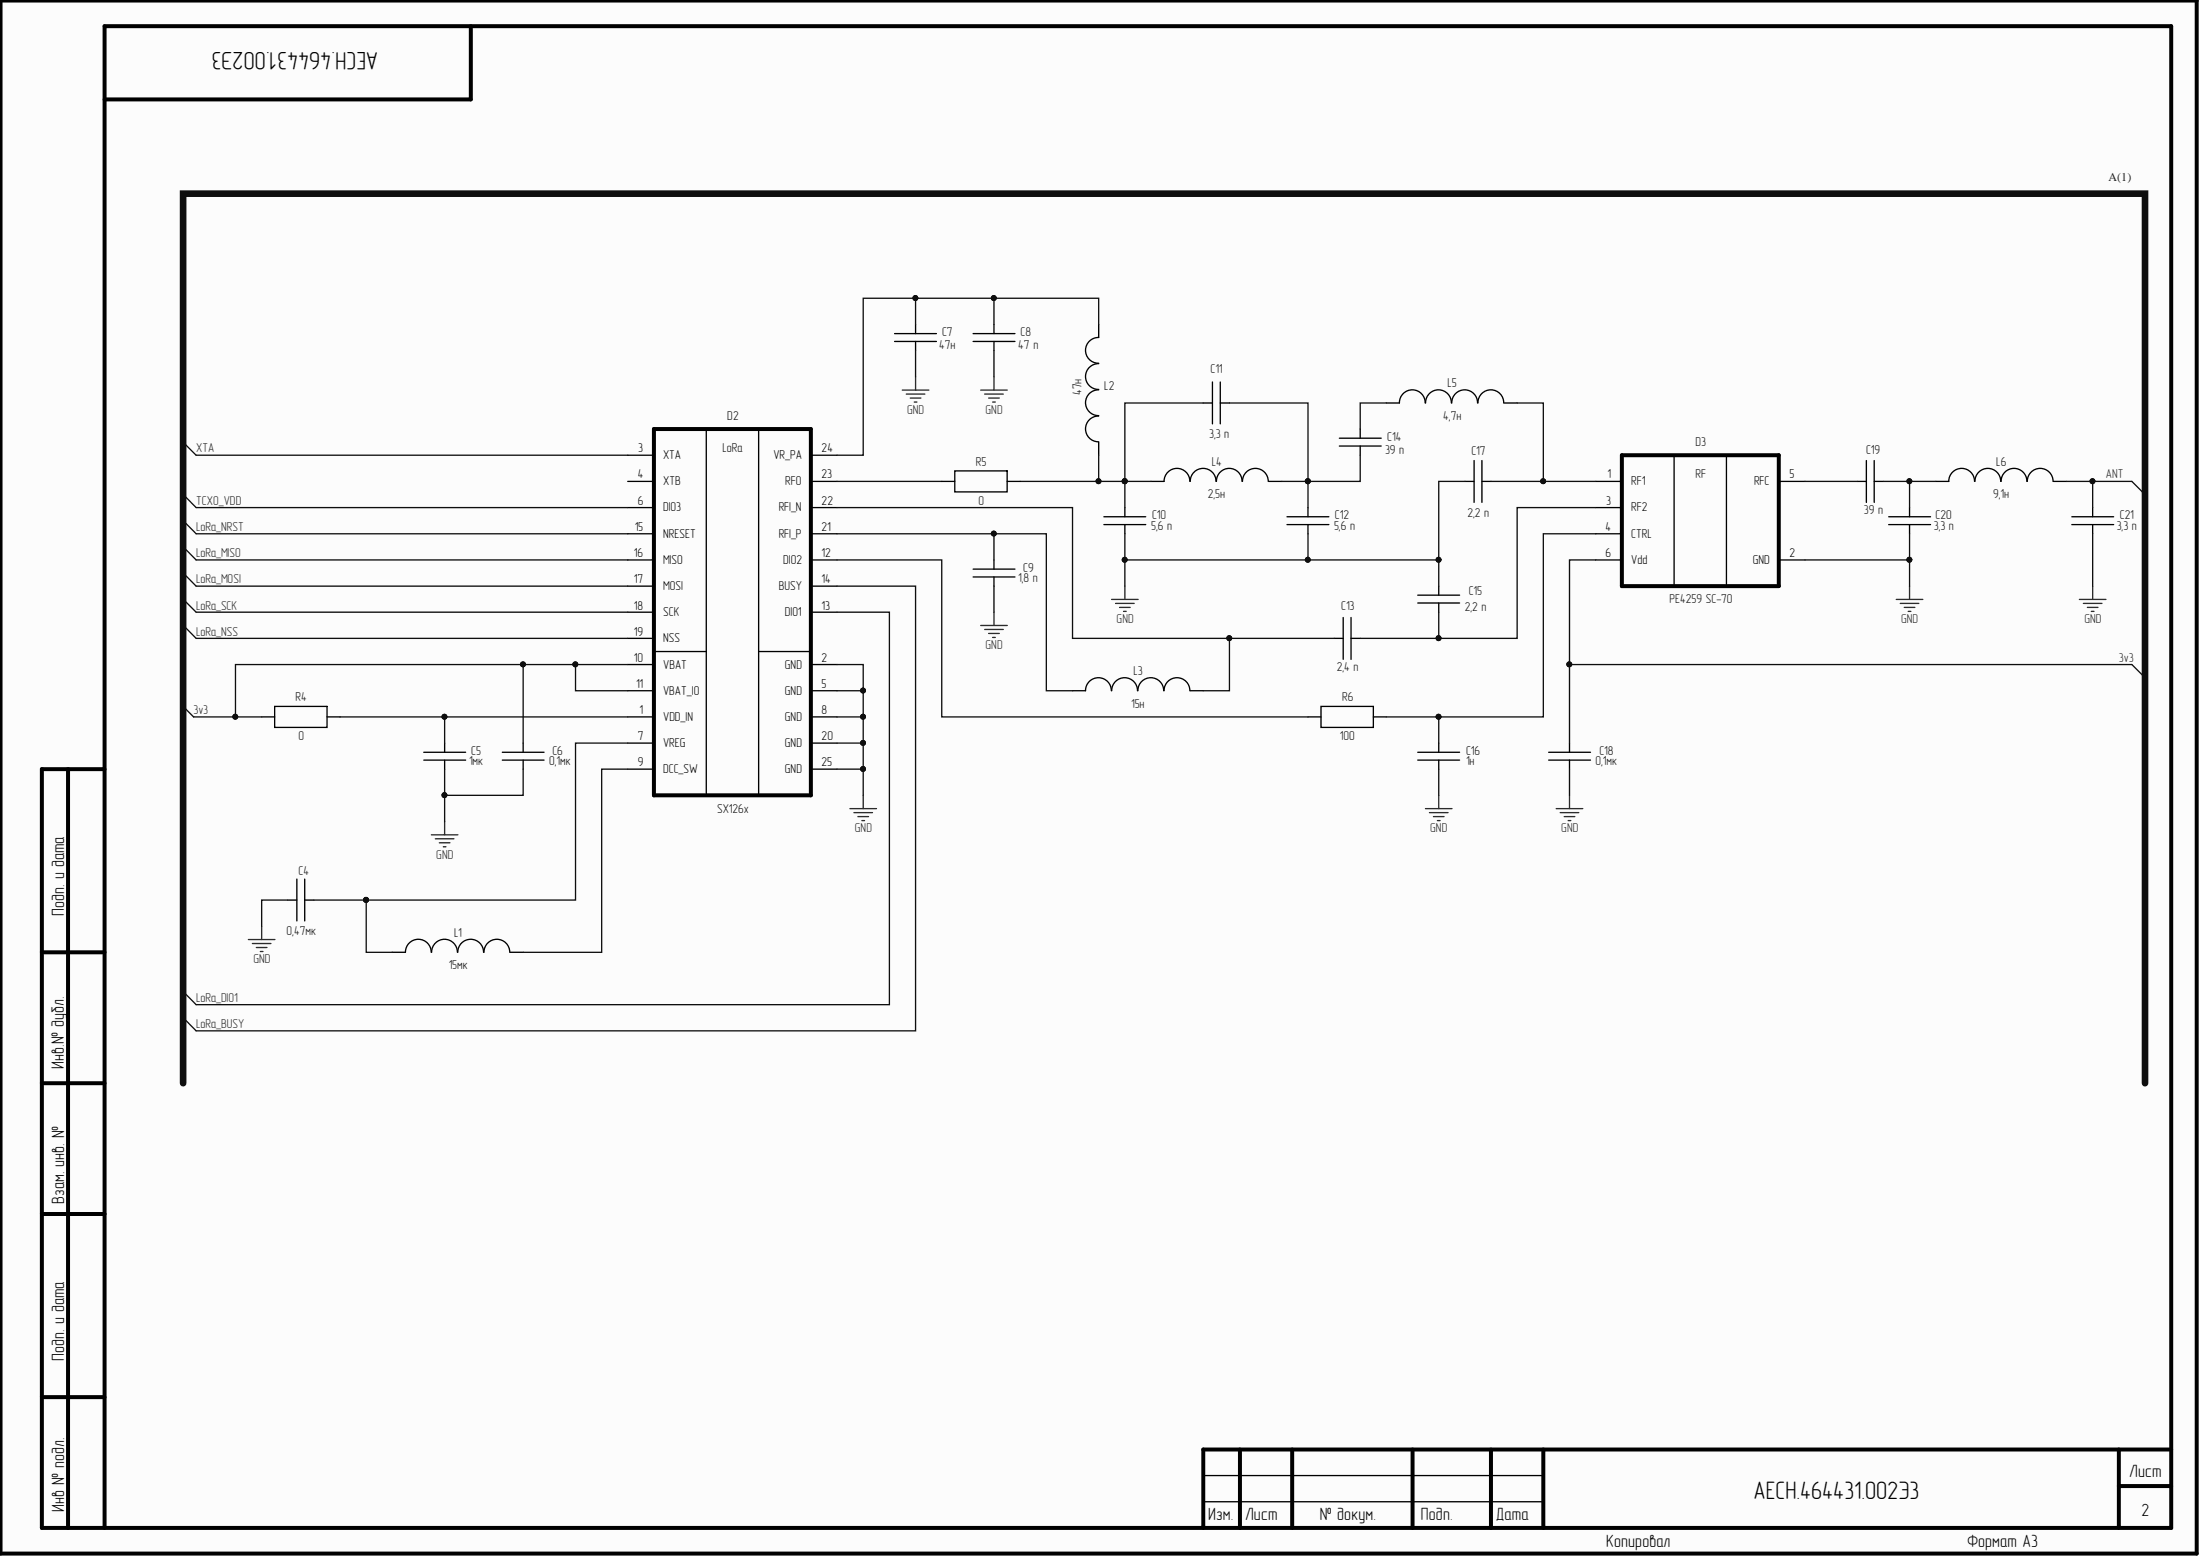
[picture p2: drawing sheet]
<svg xmlns="http://www.w3.org/2000/svg" width="420mm" height="297mm" viewBox="0 0 420 297" stroke-linecap="round" stroke-linejoin="round" font-family="sans-serif">
<path d="M0 0h419.2v296.4h-419.2z" fill="#fcfcfc"/>
<g fill="none" stroke="#000" stroke-width=".76">
<path d="M.1 .1h419.1v296.3h-419.1zM89.8 5v14h-69.8M124.8 81.9h29.9v69.8h-29.9zM309.5 86.8h29.9v25h-29.9zM13 146.7v144.8M20 146.7h-12v144.8h406.3v-286.5h-394.3v286.5M8 181.7h12M8 206.7h12M8 231.6h12M8 266.5h12M236.6 276.5v15M246.6 276.5v15"/>
<path d="M269.5 276.5v15M284.5 276.5v15M294.5 276.5v15M404.3 276.5v15M414.3 276.5h-184.7v15M404.3 283.5h10"/>
</g>
<g fill="none" stroke="#000" stroke-width=".25">
<path d="M170.7 65.1h8M170.7 63.6h8M174.7 61.9v1.7M174.7 65.1v1.8M185.7 65.1h8M185.7 63.6h8M189.7 61.9v1.7M189.7 65.1v1.8M209.7 79.4a2.46 2.46 0 0 0-2.6 2.4 2.46 2.46 0 0 0 2.6 2.5M209.7 61.9v2.5a2.46 2.46 0 0 0-2.6 2.4 2.46 2.46 0 0 0 2.6 2.5M209.7 74.4a2.46 2.46 0 0 0-2.6 2.4 2.46 2.46 0 0 0 2.6 2.5M209.7 69.4a2.46 2.46 0 0 0-2.6 2.4 2.46 2.46 0 0 0 2.6 2.5"/>
<path d="M229.6 76.9h1.8M231.4 72.9v8M232.9 76.9h1.7M232.9 72.9v8M272 76.9a2.46 2.46 0 0 0-2.5-2.5 2.46 2.46 0 0 0-2.5 2.5h-2.4M277 76.9a2.46 2.46 0 0 0-2.5-2.5 2.46 2.46 0 0 0-2.5 2.5M281.9 76.9a2.46 2.46 0 0 0-2.4-2.5 2.46 2.46 0 0 0-2.5 2.5M286.9 76.9a2.46 2.46 0 0 0-2.4-2.5 2.46 2.46 0 0 0-2.5 2.5M287 76.9h2.5M119.8 91.8h5M119.8 96.8h5M119.8 86.8h5"/>
<path d="M134.8 81.9v69.8M144.8 81.9v69.8M154.7 91.8h5M154.7 96.8h5M154.7 86.8h5M179.7 91.8h2.5M182.2 89.8h10v4h-10zM192.2 91.8h2.5M209.7 84.4v2.4M210.6 98.6h8M214.6 96.8v1.8M227 91.8a2.46 2.46 0 0 0-2.4-2.4 2.46 2.46 0 0 0-2.5 2.4h-2.5"/>
<path d="M232 91.8a2.46 2.46 0 0 0-2.4-2.4 2.46 2.46 0 0 0-2.5 2.4M237 91.8a2.45 2.45 0 0 0-2.4-2.4 2.45 2.45 0 0 0-2.5 2.4M242 91.8a2.46 2.46 0 0 0-2.5-2.4 2.46 2.46 0 0 0-2.4 2.4M242.1 91.8h2.5M245.6 98.6h8M249.6 96.8v1.8M255.6 83.6h8M255.6 85.1h8M259.6 81.9v1.7M259.6 85.1v1.7M279.5 91.8h1.8M281.3 87.9v7.9"/>
<path d="M282.8 91.8h1.7M282.8 87.9v7.9M304.5 91.8h5M304.5 96.8h5M319.4 86.8v25M329.4 86.8v25M339.4 91.8h5M354.4 91.8h1.7M356.1 87.9v7.9M357.6 91.8h1.8M357.6 87.9v7.9M360.4 98.6h8"/>
<path d="M364.4 96.8v1.8M376.8 91.8a2.46 2.46 0 0 0-2.5-2.4 2.46 2.46 0 0 0-2.4 2.4h-2.5M381.8 91.8a2.46 2.46 0 0 0-2.5-2.4 2.46 2.46 0 0 0-2.4 2.4M386.8 91.8a2.46 2.46 0 0 0-2.5-2.4 2.46 2.46 0 0 0-2.4 2.4M391.8 91.8a2.46 2.46 0 0 0-2.5-2.4 2.46 2.46 0 0 0-2.5 2.4M391.8 91.8h2.5M395.3 98.6h8M399.3 96.8v1.8M119.8 106.8h5M119.8 101.8h5M119.8 111.8h5M119.8 116.8h5"/>
<path d="M154.7 106.8h5M154.7 101.8h5M154.7 111.8h5M154.7 116.8h5M185.7 110.1h8M185.7 108.6h8M189.7 106.8v1.8M189.7 110.1v1.7M210.6 100.1h8M214.6 100.1v1.7M245.6 100.1h8M249.6 100.1v1.7"/>
<path d="M256.3 117.8v8M257.8 117.8v8M270.5 115h8M270.5 113.5h8M274.5 111.8v1.7M274.5 115v1.8M304.5 106.8h5M304.5 101.8h5M339.4 106.8h5M360.4 100.1h8M364.4 100.1v1.7M395.3 100.1h8"/>
<path d="M399.3 100.1v1.7M49.9 136.8h2.5M52.4 134.8h10v4h-10zM62.4 136.8h2.5M119.8 136.8h5M119.8 126.8h5M119.8 131.8h5M119.8 121.8h5M124.8 124.3h10M144.8 124.3h9.9M154.7 136.8h5M154.7 126.8h5"/>
<path d="M154.7 131.8h5M212.1 131.8a2.46 2.46 0 0 0-2.5-2.5 2.46 2.46 0 0 0-2.5 2.5h-2.4M217.1 131.8a2.46 2.46 0 0 0-2.5-2.5 2.46 2.46 0 0 0-2.5 2.5M222.1 131.8a2.46 2.46 0 0 0-2.5-2.5 2.46 2.46 0 0 0-2.5 2.5M227 131.8a2.46 2.46 0 0 0-2.4-2.5 2.46 2.46 0 0 0-2.5 2.5M227.1 131.8h2.5M249.6 136.8h2.5M252.1 134.8h10v4h-10zM254.6 121.8h1.7M257.8 121.8h1.8M262.1 136.8h2.5M80.9 145h8"/>
<path d="M80.9 143.5h8M84.8 141.8v1.7M84.8 145v1.7M95.9 145h7.9M95.9 143.5h7.9M99.8 141.8v1.7M99.8 145v1.7M119.8 141.8h5M119.8 146.7h5M154.7 141.8h5M154.7 146.7h5M270.5 145h8"/>
<path d="M270.5 143.5h8M274.5 141.8v1.7M274.5 145v1.7M295.5 145h8M295.5 143.5h8M299.5 141.8v1.7M299.5 145v1.7M54.9 171.7h1.7M56.6 167.7v8M58.1 167.7v8M58.1 171.7h1.8M82.3 181.7a2.46 2.46 0 0 0-2.5-2.5 2.46 2.46 0 0 0-2.4 2.5h-2.5"/>
<path d="M87.3 181.7a2.46 2.46 0 0 0-2.5-2.5 2.46 2.46 0 0 0-2.4 2.5M92.3 181.7a2.46 2.46 0 0 0-2.5-2.5 2.46 2.46 0 0 0-2.4 2.5M97.3 181.7a2.46 2.46 0 0 0-2.5-2.5 2.46 2.46 0 0 0-2.4 2.5M97.3 181.7h2.5M229.6 281.5h64.9M229.6 286.5h64.9"/>
</g>
<g fill="none" stroke="#0e0e0e" stroke-width=".25">
<path d="M174.7 56.9v5M189.7 56.9v5M174.7 66.9v5M189.7 66.9v5M209.7 61.9v-5h-45v29.9h-5M229.6 76.9h-15v14.9M234.6 76.9h15v19.9M264.6 76.9h-5v5M289.5 76.9h5v14.9h10M35.4 99.8l2 2h82.4M35.4 94.8l2 2h82.4M35.4 84.9l2 1.9h82.4"/>
<path d="M159.7 96.8h45v25h49.9M159.7 91.8h20M194.7 91.8h19.9M209.7 86.8v5M214.6 91.8h5M214.6 91.8v5M259.6 86.8v5h-15M279.5 91.8h-5v15h-59.9v5M284.5 91.8h10M304.5 96.8h-15v25h-29.9M344.4 91.8h10M359.4 91.8h10"/>
<path d="M364.4 91.8v5M394.3 91.8h12.5l2 2M399.3 91.8v5M35.4 119.8l2 2h82.4M35.4 114.8l2 2h82.4M35.4 109.8l2 2h82.4M35.4 104.8l2 2h82.4M159.7 101.8h40v30h5M159.7 106.8h20v30h69.9M159.7 116.8h10v74.9h-132.3l-2-2M159.7 111.8h15v84.9h-137.3l-2-2M189.7 101.8v5"/>
<path d="M189.7 111.8v5M214.6 101.8v5M249.6 101.8v5M274.5 106.8v5M274.5 116.8v5M304.5 101.8h-10v35h-29.9M304.5 106.8h-5v20h107.3l2 2M344.4 106.8h20M364.4 101.8v10M399.3 101.8v10M34.9 134.8l2 2h13M64.9 136.8h54.9"/>
<path d="M84.8 136.8v5M99.8 126.8v15M109.8 126.8v5h10M119.8 126.8h-74.9v10M159.7 126.8h5v24.9M159.7 136.8h5M159.7 131.8h5M234.6 121.8v10h-5M274.5 136.8v5M299.5 126.8v15M84.8 146.7v5M99.8 146.7v5h-15v5"/>
<path d="M119.8 141.8h-10v29.9h-39.9M119.8 146.7h-5v35h-15M159.7 146.7h5M159.7 141.8h5M274.5 146.7v5M299.5 146.7v5M54.9 171.7h-5v5M59.9 171.7h10M69.9 171.7v10h5"/>
</g>
<g fill="none" stroke="#262626" stroke-width=".25">
<path d="M172.2 74.4h5M172.9 75.2h3.6M173.7 75.9h2M174.5 76.7h.5M174.7 71.9v2.5M187.1 74.4h5.1M187.9 75.2h3.5M188.7 75.9h2M189.4 76.7h.5M189.7 71.9v2.5M187.1 119.3h5.1M189.7 116.8v2.5"/>
<path d="M212.1 114.4h5.1M212.9 115.1h3.5M213.6 115.9h2.1M214.4 116.6h.5M214.6 111.8v2.6M361.8 114.4h5.1M362.6 115.1h3.6M363.4 115.9h2M364.1 116.6h.5M364.4 111.8v2.6M396.8 114.4h5.1M397.5 115.1h3.6"/>
<path d="M398.3 115.9h2M399.1 116.6h.5M399.3 111.8v2.6M187.9 120.1h3.5M188.7 120.8h2M189.4 121.6h.5M82.3 159.3h5.1M84.8 156.7v2.6M162.2 154.3h5.1M162.9 155h3.6M163.7 155.8h2M164.5 156.5h.5"/>
<path d="M164.7 151.7v2.6M272 154.3h5.1M272.8 155h3.5M273.5 155.8h2.1M274.3 156.5h.5M274.5 151.7v2.6M297 154.3h5M297.7 155h3.6M298.5 155.8h2M299.2 156.5h.5M299.5 151.7v2.6M47.4 179.2h5.1"/>
<path d="M49.9 176.7v2.5M83.1 160h3.5M83.8 160.8h2.1M84.6 161.5h.5M48.2 180h3.5M48.9 180.8h2M49.7 181.5h.5"/>
</g>
<g fill="#0e0e0e" stroke="#0e0e0e" stroke-width=".19">
<circle cx="109.8" cy="126.7" r=".47"/>
<circle cx="69.8" cy="171.7" r=".47"/>
<circle cx="84.8" cy="136.7" r=".47"/>
<circle cx="84.8" cy="151.7" r=".47"/>
<circle cx="99.8" cy="126.7" r=".47"/>
<circle cx="214.6" cy="91.8" r=".47"/>
<circle cx="249.6" cy="91.8" r=".47"/>
<circle cx="189.6" cy="56.9" r=".47"/>
<circle cx="174.7" cy="56.9" r=".47"/>
<circle cx="234.6" cy="121.7" r=".47"/>
<circle cx="294.5" cy="91.8" r=".47"/>
<circle cx="274.5" cy="121.7" r=".47"/>
<circle cx="274.5" cy="106.8" r=".47"/>
<circle cx="164.7" cy="146.7" r=".47"/>
<circle cx="164.7" cy="141.7" r=".47"/>
<circle cx="164.7" cy="136.7" r=".47"/>
<circle cx="164.7" cy="131.7" r=".47"/>
<circle cx="274.5" cy="136.7" r=".47"/>
<circle cx="189.6" cy="101.8" r=".47"/>
<circle cx="249.6" cy="106.8" r=".47"/>
<circle cx="214.6" cy="106.8" r=".47"/>
<circle cx="209.6" cy="91.8" r=".47"/>
<circle cx="44.9" cy="136.7" r=".47"/>
<circle cx="364.3" cy="91.8" r=".47"/>
<circle cx="399.3" cy="91.8" r=".47"/>
<circle cx="364.3" cy="106.8" r=".47"/>
<circle cx="299.5" cy="126.7" r=".47"/>
</g>
<path d="M34.9 206.7v-169.8h374.4v169.8" fill="none" stroke="#0e0e0e" stroke-width="1.3"/>
<g font-size="4.8">
<text x="72.2" y="10" transform="rotate(-180 72.2 10)">АЕСН.464431.002Э3</text>
<text x="334.6" y="286">АЕСН.464431.002Э3</text>
</g>
<g font-size="3.4">
<text x="12.3" y="174.7" transform="rotate(-90 12.3 174.7)">Подп. и дата</text>
<text x="12.2" y="203.9" transform="rotate(-90 12.2 203.9)">Инв.№ дубл.</text>
<text x="12.3" y="229.6" transform="rotate(-90 12.3 229.6)">Взам. инв. №</text>
<text x="12.3" y="259.6" transform="rotate(-90 12.3 259.6)">Подп. и дата</text>
<text x="406.3" y="281.8">Лист</text>
<text x="12.3" y="288.5" transform="rotate(-90 12.3 288.5)">Инв № подл.</text>
<text x="230.6" y="290.1">Изм.</text>
<text x="237.6" y="290.1">Лист</text>
<text x="251.9" y="290.1">№ докум.</text>
<text x="271.1" y="290.1">Подп.</text>
<text x="285.4" y="290.1">Дата</text>
<text x="408.7" y="289.2">2</text>
<text x="306.5" y="295.1">Копировал</text>
<text x="375.4" y="295.1">Формат А3</text>
</g>
<g font-size="2.5" fill="#0e0e0e">
<text x="179.8" y="64.2">C7</text>
<text x="194.7" y="64.2">C8</text>
<text x="179.2" y="66.6">47н</text>
<text x="194.3" y="66.6">47 п</text>
<text x="231" y="71.1">C11</text>
<text x="206.4" y="75.4" transform="rotate(-90 206.4 75.4)">47н</text>
<text x="210.7" y="74.4">L2</text>
<text x="276.2" y="73.9">L5</text>
<text x="138.8" y="80.1">D2</text>
<text x="230.7" y="83.6">3,3 п</text>
<text x="275.4" y="80.1">4,7н</text>
<text x="137.9" y="86.3">LoRa</text>
<text x="186.2" y="88.8">R5</text>
<text x="231.2" y="88.8">L4</text>
<text x="264.3" y="86.6">39 п</text>
<text x="264.7" y="84.1">C14</text>
<text x="280.8" y="86.8">C17</text>
<text x="323.5" y="85.1">D3</text>
<text x="356.1" y="86.6">C19</text>
<text x="380.9" y="88.8">L6</text>
<text x="230.5" y="95.1">2,5н</text>
<text x="323.5" y="91.3">RF</text>
<text x="380.3" y="95.1">9,1н</text>
<text x="186.7" y="96.4">0</text>
<text x="219.7" y="101.1">5,6 п</text>
<text x="219.8" y="99.1">C10</text>
<text x="254.6" y="101.1">5,6 п</text>
<text x="254.7" y="99.1">C12</text>
<text x="280" y="98.5">2,2 п</text>
<text x="355.7" y="98">39 п</text>
<text x="369" y="101.1">3,3 п</text>
<text x="369.4" y="99.1">C20</text>
<text x="403.9" y="101.1">3,3 п</text>
<text x="404.5" y="99.1">C21</text>
<text x="194.3" y="111.1">1,8 п</text>
<text x="195.2" y="109">C9</text>
<text x="280.3" y="113.5">C15</text>
<text x="255.9" y="116.5">C13</text>
<text x="279.5" y="116.6">2,2 п</text>
<text x="318.6" y="115">PE4259 SC-70</text>
<text x="216.3" y="128.7">L3</text>
<text x="255.1" y="128">2,4 п</text>
<text x="56.4" y="133.7">R4</text>
<text x="215.9" y="135">15н</text>
<text x="256.1" y="133.7">R6</text>
<text x="57" y="141.2">0</text>
<text x="255.7" y="141.2">100</text>
<text x="89.5" y="146">1мк</text>
<text x="89.9" y="144">C5</text>
<text x="104.8" y="146">0,1мк</text>
<text x="105.4" y="144">C6</text>
<text x="279.8" y="146">1н</text>
<text x="279.8" y="144">C16</text>
<text x="304.4" y="146">0,1мк</text>
<text x="305.2" y="144">C18</text>
<text x="136.8" y="155">SX126x</text>
<text x="57" y="166.9">C4</text>
<text x="54.7" y="178.4">0,47мк</text>
<text x="86.6" y="178.7">L1</text>
<text x="85.6" y="184.9">15мк</text>
</g>
<g font-size="2.5" fill="#262626">
<text x="173.1" y="78.9">GND</text>
<text x="188.1" y="78.9">GND</text>
<text x="37.4" y="86.3">XTA</text>
<text x="401.8" y="91.3">ANT</text>
<text x="37.4" y="96.3">TCXO_VDD</text>
<text x="37.4" y="101.3">LoRa_NRST</text>
<text x="37.4" y="106.3">LoRa_MISO</text>
<text x="37.4" y="111.3">LoRa_MOSI</text>
<text x="37.4" y="116.3">LoRa_SCK</text>
<text x="213.1" y="118.9">GND</text>
<text x="362.8" y="118.9">GND</text>
<text x="397.8" y="118.9">GND</text>
<text x="37.4" y="121.3">LoRa_NSS</text>
<text x="188.1" y="123.9">GND</text>
<text x="404.3" y="126.3">3v3</text>
<text x="36.9" y="136.2">3v3</text>
<text x="163.1" y="158.8">GND</text>
<text x="272.9" y="158.8">GND</text>
<text x="297.9" y="158.8">GND</text>
<text x="83.3" y="163.8">GND</text>
<text x="48.3" y="183.7">GND</text>
<text x="37.4" y="191.2">LoRa_DIO1</text>
<text x="37.4" y="196.2">LoRa_BUSY</text>
</g>
<g font-size="2.5">
<text x="121.8" y="86.3">3</text>
<text x="126.5" y="87.6">XTA</text>
<text x="147.6" y="87.6">VR_PA</text>
<text x="156.8" y="86.3">24</text>
<text x="121.7" y="91.3">4</text>
<text x="126.5" y="92.5">XTB</text>
<text x="149.9" y="92.5">RFO</text>
<text x="156.8" y="91.3">23</text>
<text x="306.7" y="91.3">1</text>
<text x="311.3" y="92.5">RF1</text>
<text x="334.7" y="92.5">RFC</text>
<text x="341.5" y="91.3">5</text>
<text x="121.1" y="101.3">15</text>
<text x="121.7" y="96.3">6</text>
<text x="126.5" y="97.5">DIO3</text>
<text x="148.6" y="97.5">RFI_N</text>
<text x="156.8" y="101.3">21</text>
<text x="156.8" y="96.3">22</text>
<text x="306.4" y="101.3">4</text>
<text x="306.5" y="96.3">3</text>
<text x="311.3" y="97.5">RF2</text>
<text x="120.9" y="106.3">16</text>
<text x="126.5" y="107.6">MISO</text>
<text x="126.5" y="102.6">NRESET</text>
<text x="148.6" y="102.6">RFI_P</text>
<text x="149.4" y="107.6">DIO2</text>
<text x="156.8" y="106.3">12</text>
<text x="306.4" y="106.3">6</text>
<text x="311.3" y="102.6">CTRL</text>
<text x="311.3" y="107.6">Vdd</text>
<text x="334.4" y="107.6">GND</text>
<text x="341.5" y="106.3">2</text>
<text x="120.9" y="111.3">17</text>
<text x="126.5" y="112.6">MOSI</text>
<text x="148.6" y="112.6">BUSY</text>
<text x="156.8" y="111.3">14</text>
<text x="120.9" y="116.3">18</text>
<text x="126.5" y="117.6">SCK</text>
<text x="149.8" y="117.6">DIO1</text>
<text x="156.8" y="116.3">13</text>
<text x="120.9" y="121.3">19</text>
<text x="126.5" y="122.6">NSS</text>
<text x="120.9" y="126.3">10</text>
<text x="121.4" y="131.3">11</text>
<text x="126.5" y="127.5">VBAT</text>
<text x="149.8" y="127.5">GND</text>
<text x="156.8" y="126.3">2</text>
<text x="156.8" y="131.3">5</text>
<text x="122" y="136.2">1</text>
<text x="126.5" y="137.5">VDD_IN</text>
<text x="126.5" y="132.5">VBAT_IO</text>
<text x="149.8" y="132.5">GND</text>
<text x="149.8" y="137.5">GND</text>
<text x="156.8" y="136.2">8</text>
<text x="121.7" y="141.2">7</text>
<text x="126.5" y="142.5">VREG</text>
<text x="149.8" y="142.5">GND</text>
<text x="156.8" y="141.2">20</text>
<text x="121.7" y="146.2">9</text>
<text x="126.5" y="147.5">DCC_SW</text>
<text x="149.8" y="147.5">GND</text>
<text x="156.8" y="146.2">25</text>
</g>
<text font-size="2.3" fill="#262626" x="402.3" y="34.5">A(1)</text>
</svg>
